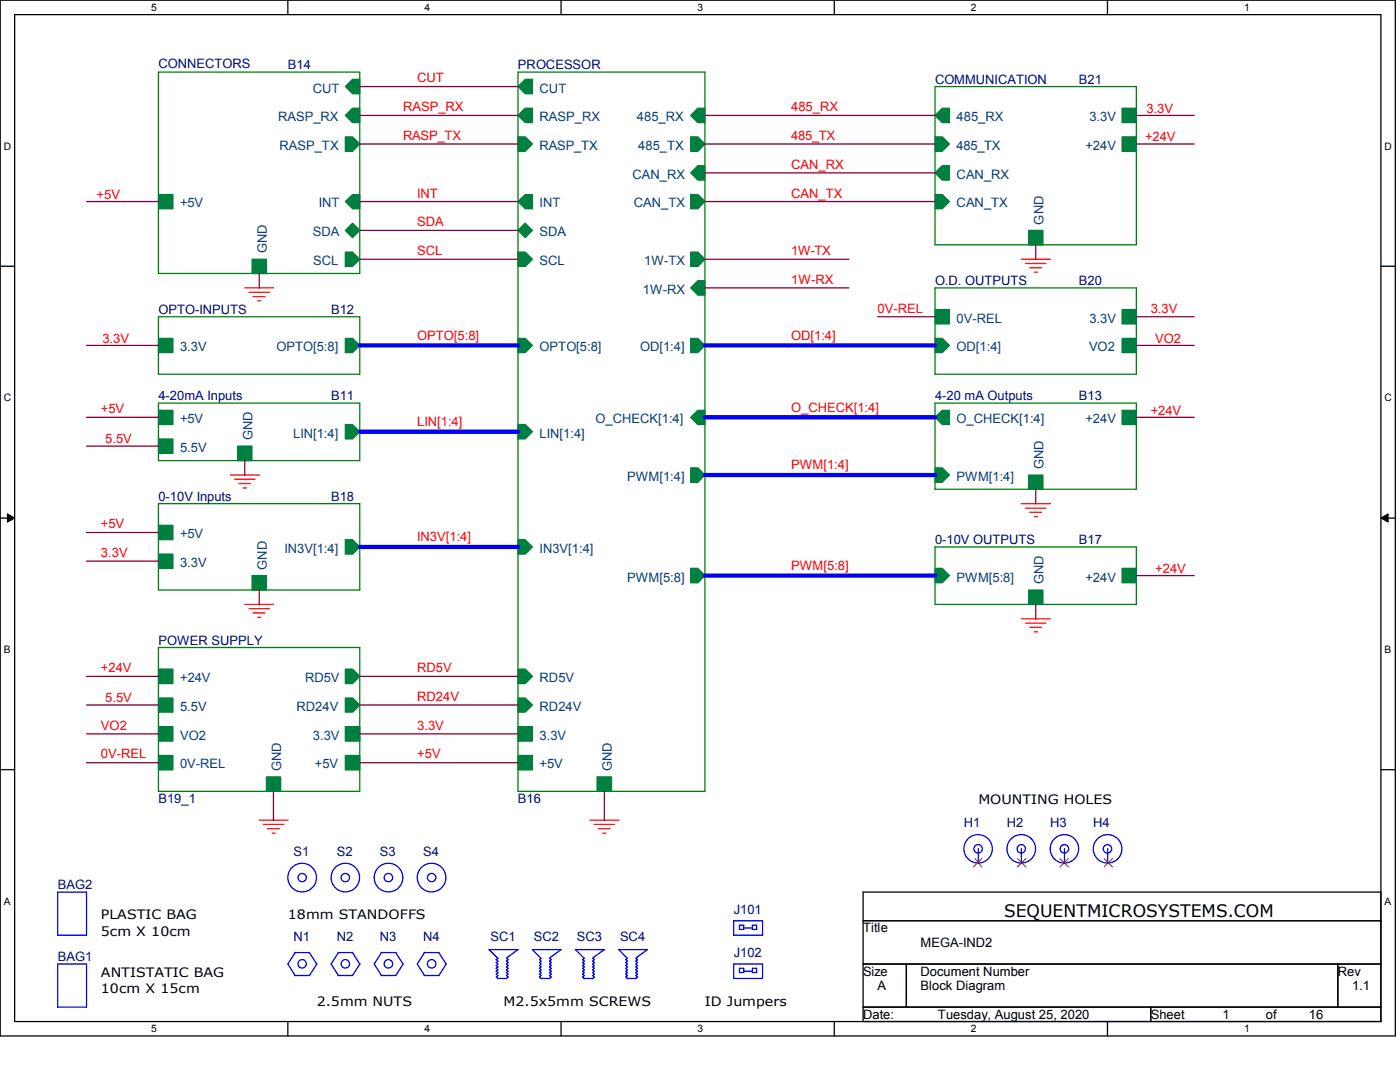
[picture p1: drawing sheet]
<svg xmlns="http://www.w3.org/2000/svg" width="279mm" height="216mm" viewBox="0 0 279 216" stroke-linecap="round" stroke-linejoin="round" font-family="sans-serif">
<path d="M0 0h278.5v206.7h-278.5zM2.9 2.9h272.7v200.9h-272.7z" fill="none" stroke="#000" stroke-width=".25"/>
<g fill="#fff">
<path d="M30.2 .3h1.1v2.3h-1.1z"/>
<path d="M30.2 204.1h1.1v2.3h-1.1z"/>
</g>
<path d="M57.4 0v2.9M57.4 203.8v2.9" fill="none" stroke="#000" stroke-width=".25"/>
<g fill="#fff">
<path d="M84.7 .3h1.1v2.3h-1.1z"/>
<path d="M84.7 204.1h1.1v2.3h-1.1z"/>
</g>
<path d="M112 0v2.9M112 203.8v2.9" fill="none" stroke="#000" stroke-width=".25"/>
<g fill="#fff">
<path d="M139.2 .3h1.1v2.3h-1.1z"/>
<path d="M139.2 204.1h1.1v2.3h-1.1z"/>
</g>
<path d="M166.5 0v2.9M166.5 203.8v2.9" fill="none" stroke="#000" stroke-width=".25"/>
<g fill="#fff">
<path d="M193.8 .3h1.1v2.3h-1.1z"/>
<path d="M193.8 204.1h1.1v2.3h-1.1z"/>
</g>
<path d="M221 0v2.9M221 203.8v2.9" fill="none" stroke="#000" stroke-width=".25"/>
<g fill="#fff">
<path d="M248.3 .3h1.1v2.3h-1.1z"/>
<path d="M248.3 204.1h1.1v2.3h-1.1z"/>
<path d="M.8 28h1.4v2.3h-1.4z"/>
<path d="M276.3 28h1.4v2.3h-1.4z"/>
<path d="M.8 78.2h1.4v2.3h-1.4z"/>
<path d="M276.3 78.2h1.4v2.3h-1.4z"/>
</g>
<path d="M0 53.1h2.9M275.6 53.1h2.9" fill="none" stroke="#000" stroke-width=".25"/>
<g fill="#fff">
<path d="M.8 128.5h1.3v2.2h-1.3z"/>
<path d="M276.3 128.5h1.3v2.2h-1.3z"/>
</g>
<path d="M0 103.4h2.9M275.6 103.4h2.9" fill="none" stroke="#000" stroke-width=".25"/>
<path d="M1.5 102.5l1.4 .9-1.4 .8zM275.6 103.4l1.4-.9v1.7z" fill="#000" stroke="#000" stroke-width=".2"/>
<g fill="#fff">
<path d="M.8 178.7h1.3v2.2h-1.3z"/>
<path d="M276.3 178.7h1.3v2.2h-1.3z"/>
</g>
<path d="M0 153.6h2.9M275.6 153.6h2.9M172.3 178h103.3v25.8h-103.3zM172.3 183.7h103.3M172.3 192.4h103.3M180.9 192.4v8.6M267 192.4v8.6M172.3 201h103.3M229.7 201v2.8" fill="none" stroke="#000" stroke-width=".25"/>
<path d="M31.6 14.4h40.2v40.2h-40.2zM103.4 14.4h37.3v143.5h-37.3zM186.6 17.3h40.2v31.6h-40.2zM186.6 57.4h40.2v17.3h-40.2zM31.6 63.2h40.2v11.5h-40.2zM31.6 80.4h40.2v11.5h-40.2zM186.6 80.4h40.2v17.2h-40.2zM31.6 100.5h40.2v17.2h-40.2zM186.6 109.1h40.2v11.5h-40.2zM31.6 129.2h40.2v28.7h-40.2z" fill="none" stroke="#008000" stroke-width=".25"/>
<g fill="#008040" stroke="#008040" stroke-width=".25">
<path d="M205.3 117.7h2.9v2.9h-2.9z" fill-rule="evenodd"/>
<path d="M223.9 113.4h2.9v2.9h-2.9z" fill-rule="evenodd"/>
<path d="M186.6 113.4h1.4l1.5 1.5-1.5 1.4h-1.4z" fill-rule="evenodd"/>
<path d="M68.9 150.7h2.9v2.9h-2.9z" fill-rule="evenodd"/>
<path d="M68.9 145h2.9v2.9h-2.9z" fill-rule="evenodd"/>
<path d="M53.2 155h2.8v2.9h-2.8z" fill-rule="evenodd"/>
<path d="M31.6 133.5h2.9v2.9h-2.9z" fill-rule="evenodd"/>
<path d="M31.6 150.7h2.9v2.9h-2.9z" fill-rule="evenodd"/>
<path d="M31.6 145h2.9v2.9h-2.9z" fill-rule="evenodd"/>
<path d="M68.9 133.5h1.5l1.4 1.5-1.4 1.4h-1.5z" fill-rule="evenodd"/>
<path d="M68.9 139.3h1.5l1.4 1.4-1.4 1.4h-1.5z" fill-rule="evenodd"/>
<path d="M31.6 139.3h2.9v2.8h-2.9z" fill-rule="evenodd"/>
<path d="M119.2 155h2.8v2.9h-2.8z" fill-rule="evenodd"/>
<path d="M103.4 145h2.9v2.9h-2.9z" fill-rule="evenodd"/>
<path d="M137.8 93.3h1.5l1.4 1.5-1.4 1.4h-1.5z" fill-rule="evenodd"/>
<path d="M103.4 67.5h1.4l1.5 1.4-1.5 1.5h-1.4z" fill-rule="evenodd"/>
<path d="M103.4 107.7h1.4l1.5 1.4-1.5 1.5h-1.4z" fill-rule="evenodd"/>
<path d="M137.8 67.5h1.5l1.4 1.4-1.4 1.5h-1.5z" fill-rule="evenodd"/>
<path d="M104.8 44.5l1.5 1.5-1.5 1.4-1.4-1.4z" fill-rule="evenodd"/>
<path d="M103.4 50.3h1.4l1.5 1.4-1.5 1.5h-1.4z" fill-rule="evenodd"/>
<path d="M137.8 27.3h1.5l1.4 1.4-1.4 1.5h-1.5z" fill-rule="evenodd"/>
<path d="M137.8 23l1.5-1.4h1.4v2.9h-1.4z" fill-rule="evenodd"/>
<path d="M103.4 40.2l1.4-1.4h1.5v2.9h-1.5z" fill-rule="evenodd"/>
<path d="M103.4 84.7h1.4l1.5 1.4-1.5 1.5h-1.4z" fill-rule="evenodd"/>
<path d="M137.8 34.5l1.5-1.4h1.4v2.8h-1.4z" fill-rule="evenodd"/>
<path d="M137.8 38.8h1.5l1.4 1.4-1.4 1.5h-1.5z" fill-rule="evenodd"/>
<path d="M104.8 21.6h1.5v2.9h-1.5l-1.4-1.5z" fill-rule="evenodd"/>
<path d="M103.4 27.3h1.4l1.5 1.4-1.5 1.5h-1.4z" fill-rule="evenodd"/>
<path d="M137.8 113.4h1.5l1.4 1.5-1.4 1.4h-1.5z" fill-rule="evenodd"/>
<path d="M137.8 50.3h1.5l1.4 1.4-1.4 1.5h-1.5z" fill-rule="evenodd"/>
<path d="M137.8 57.4l1.5-1.4h1.4v2.9h-1.4z" fill-rule="evenodd"/>
<path d="M103.4 139.3h1.4l1.5 1.4-1.5 1.4h-1.4z" fill-rule="evenodd"/>
<path d="M103.4 133.5h1.4l1.5 1.5-1.5 1.4h-1.4z" fill-rule="evenodd"/>
<path d="M104.8 15.8h1.5v2.9h-1.5l-1.4-1.4z" fill-rule="evenodd"/>
<path d="M137.8 83.3l1.5-1.4h1.4v2.8h-1.4z" fill-rule="evenodd"/>
<path d="M103.4 150.7h2.9v2.9h-2.9z" fill-rule="evenodd"/>
<path d="M31.6 81.9h2.9v2.8h-2.9z" fill-rule="evenodd"/>
<path d="M47.4 89h2.9v2.9h-2.9z" fill-rule="evenodd"/>
<path d="M68.9 84.7h1.5l1.4 1.4-1.4 1.5h-1.5z" fill-rule="evenodd"/>
<path d="M31.6 87.6h2.9v2.9h-2.9z" fill-rule="evenodd"/>
<path d="M188 21.6h1.5v2.9h-1.5l-1.4-1.5z" fill-rule="evenodd"/>
<path d="M186.6 27.3h1.4l1.5 1.4-1.5 1.5h-1.4z" fill-rule="evenodd"/>
<path d="M205.3 46h2.9v2.9h-2.9z" fill-rule="evenodd"/>
<path d="M223.9 21.6h2.9v2.9h-2.9z" fill-rule="evenodd"/>
<path d="M188 33.1h1.5v2.8h-1.5l-1.4-1.4z" fill-rule="evenodd"/>
<path d="M186.6 38.8h1.4l1.5 1.4-1.5 1.5h-1.4z" fill-rule="evenodd"/>
<path d="M223.9 27.3h2.9v2.9h-2.9z" fill-rule="evenodd"/>
<path d="M68.9 67.5h1.5l1.4 1.4-1.4 1.5h-1.5z" fill-rule="evenodd"/>
<path d="M31.6 67.5h2.9v2.9h-2.9z" fill-rule="evenodd"/>
<path d="M223.9 81.9h2.9v2.8h-2.9z" fill-rule="evenodd"/>
<path d="M205.3 94.8h2.9v2.8h-2.9z" fill-rule="evenodd"/>
<path d="M186.6 93.3h1.4l1.5 1.5-1.5 1.4h-1.4z" fill-rule="evenodd"/>
<path d="M186.6 83.3l1.4-1.4h1.5v2.8h-1.5z" fill-rule="evenodd"/>
<path d="M68.9 107.7h1.5l1.4 1.4-1.4 1.5h-1.5z" fill-rule="evenodd"/>
<path d="M50.3 114.9h2.9v2.8h-2.9z" fill-rule="evenodd"/>
<path d="M31.6 104.8h2.9v2.9h-2.9z" fill-rule="evenodd"/>
<path d="M31.6 110.6h2.9v2.8h-2.9z" fill-rule="evenodd"/>
<path d="M31.6 38.8h2.9v2.9h-2.9z" fill-rule="evenodd"/>
<path d="M68.9 50.3h1.5l1.4 1.4-1.4 1.5h-1.5z" fill-rule="evenodd"/>
<path d="M68.9 46l1.5-1.5 1.4 1.5-1.4 1.4z" fill-rule="evenodd"/>
<path d="M50.3 51.7h2.9v2.9h-2.9z" fill-rule="evenodd"/>
<path d="M68.9 40.2l1.5-1.4h1.4v2.9h-1.4z" fill-rule="evenodd"/>
<path d="M68.9 27.3h1.5l1.4 1.4-1.4 1.5h-1.5z" fill-rule="evenodd"/>
<path d="M68.9 23l1.5-1.4h1.4v2.9h-1.4z" fill-rule="evenodd"/>
<path d="M70.4 15.8h1.4v2.9h-1.4l-1.5-1.4z" fill-rule="evenodd"/>
<path d="M186.6 61.8h2.9v2.8h-2.9z" fill-rule="evenodd"/>
<path d="M186.6 67.5h1.4l1.5 1.4-1.5 1.5h-1.4z" fill-rule="evenodd"/>
<path d="M223.9 67.5h2.9v2.9h-2.9z" fill-rule="evenodd"/>
<path d="M223.9 61.8h2.9v2.8h-2.9z" fill-rule="evenodd"/>
</g>
<g fill="none" stroke="#f00" stroke-width=".25">
<path d="M48.9 57.4h5.7M49.7 58.3h4.1M50.5 59.2h2.4M203.8 51.7h5.8M204.7 52.6h4M205.5 53.4h2.4M206.4 54.3h.7M51.4 60h.6M46 94.8h5.8M46.8 95.6h4.1M47.7 96.5h2.3M48.6 97.4h.6"/>
<path d="M203.8 100.5h5.8M204.7 101.4h4M205.5 102.2h2.4M206.4 103.1h.7M48.9 120.6h5.7M49.7 121.5h4.1M50.5 122.3h2.4M51.4 123.2h.6M203.8 123.5h5.8M204.7 124.3h4M205.5 125.2h2.4M206.4 126.1h.7"/>
<path d="M51.7 163.7h5.8M52.6 164.5h4M53.4 165.4h2.4M54.3 166.2h.6M117.7 163.7h5.8M118.6 164.5h4M119.4 165.4h2.4M120.3 166.2h.6M195.2 172.3h.1M203.8 172.3h.1M212.4 172.3h.1M221.1 172.3h.1"/>
</g>
<g fill="none" stroke="#00f" stroke-width=".25">
<path d="M11.5 178h5.8v8.6h-5.8zM195.2 169.3v3M203.8 169.3v3M212.4 169.3v3M221.1 169.3v3M11.5 192.4h5.8v8.6h-5.8zM58.8 190.1h3M58.9 190l-1.5 2.4 1.5 2.3M61.7 190l1.5 2.4M63.2 192.3l-1.4 2.3h-3M67.5 190.1h2.9M67.6 190l-1.5 2.4 1.5 2.3"/>
<path d="M70.3 190l1.5 2.4M71.8 192.3l-1.4 2.3h-2.9M76.1 190.1h2.9M76.2 190l-1.5 2.4 1.5 2.3M79 190l1.4 2.4M80.5 192.3l-1.5 2.3h-2.9M84.7 190.1h2.9M84.8 190l-1.5 2.4 1.5 2.3M87.5 190l1.5 2.4M89.1 192.3l-1.5 2.3h-2.9M97.6 189.5h5.8l-2.1 1.5M97.6 189.5l1.8 1.8"/>
<path d="M99.1 191.5l.3 .3M99.1 192.7l.3 .3M99.1 193.2l.3 .3M99.1 193.8l.3 .3M99.1 194.4l.3 .3M99.1 194.9l.3 .4M99.3 195.2h1.8M99.4 193.5l-.4 .3M99.4 191.2l-.4 .3M99.4 191.8l-.4 .3 .4 .3M99.4 192.4l-.4 .3M99.4 192.9l-.4 .4"/>
<path d="M99.4 194.1l-.4 .3M99.4 194.6l-.4 .4M101.1 191.2l.3 .3M101.1 191.8l.3 .3M101.1 192.4l.3 .3M101.1 192.9l.3 .4M101.1 193.5l.3 .3M101.1 194.1l.3 .3M101.1 194.6l.3 .4M101.4 190.9l-.4 .4M101.4 191.5l-.4 .3M101.4 192.1l-.4 .3"/>
<path d="M101.4 192.7l-.4 .3M101.4 193.2l-.4 .3M101.4 193.8l-.4 .3M101.4 194.4l-.4 .3M101.4 194.9l-.4 .4M106.2 189.5h5.8l-2.1 1.5M106.3 189.5l1.7 1.8-.3 .2M107.7 191.5l.3 .3-.3 .3M107.7 192.1l.3 .3-.3 .3M107.7 192.7l.3 .3-.3 .3M107.7 193.2l.3 .3M107.7 193.8l.3 .3"/>
<path d="M107.7 194.4l.3 .3M107.7 194.9l.3 .4M107.9 195.2h1.8M107.9 193.5l-.2 .3M107.9 194.1l-.2 .3M107.9 194.6l-.2 .4M109.7 193.5l.3 .3M109.7 194.1l.3 .3M109.7 194.6l.3 .4M110 190.9l-.4 .4 .4 .2M110 191.5l-.4 .3 .4 .3M110 192.1l-.4 .3 .4 .3"/>
<path d="M110 192.7l-.4 .3 .4 .3M110 193.2l-.4 .3M110 193.8l-.4 .3M110 194.4l-.4 .3M110 194.9l-.4 .4M114.8 189.5h5.8l-2.1 1.5M114.9 189.5l1.7 1.8M116.3 191.5l.3 .3M116.3 192.1l.3 .3M116.3 192.7l.3 .3M116.3 193.2l.3 .3M116.3 193.8l.3 .3"/>
<path d="M116.3 194.4l.3 .3M116.3 194.9l.3 .4M116.5 195.2h1.8M116.6 194.6l-.4 .4M116.6 191.2l-.4 .3M116.6 191.8l-.4 .3M116.6 192.4l-.4 .3M116.6 192.9l-.4 .4M116.6 193.5l-.4 .3M116.6 194.1l-.4 .3M118.3 191.2l.3 .3M118.3 191.8l.3 .3-.3 .3"/>
<path d="M118.3 192.4l.3 .3M118.3 192.9l.3 .4M118.3 193.5l.3 .3M118.3 194.1l.3 .3M118.3 194.6l.3 .4M118.6 190.9l-.3 .4M118.6 191.5l-.3 .3M118.6 192.7l-.3 .3M118.6 193.2l-.3 .3M118.6 193.8l-.3 .3M118.6 194.4l-.3 .3M118.6 194.9l-.3 .4"/>
<path d="M123.4 189.5h5.8l-2 1.5M123.5 189.5l1.7 1.8M124.9 191.5l.3 .3M124.9 192.1l.3 .3M124.9 192.7l.3 .3M124.9 193.2l.3 .3M124.9 193.8l.3 .3M124.9 194.4l.3 .3M124.9 194.9l.3 .4M125.1 195.2h1.8M125.2 191.2l-.3 .3M125.2 191.8l-.3 .3"/>
<path d="M125.2 192.4l-.3 .3M125.2 192.9l-.3 .4M125.2 193.5l-.3 .3M125.2 194.1l-.3 .3M125.2 194.6l-.3 .4M126.9 191.2l.4 .3M126.9 191.8l.4 .3M126.9 192.4l.4 .3M126.9 192.9l.4 .4M126.9 193.5l.4 .3M126.9 194.1l.4 .3M126.9 194.6l.4 .4"/>
<path d="M127.2 190.9l-.3 .4M127.2 191.5l-.3 .3M127.2 192.1l-.3 .3M127.2 192.7l-.3 .3M127.2 193.2l-.3 .3M127.2 193.8l-.3 .3M127.2 194.4l-.3 .3M127.2 194.9l-.3 .4M146.4 192.4h5.8v2.8h-5.8zM146.4 183.7h5.8v2.9h-5.8zM147.6 193.2h.8v.9h-.8zM147.6 184.6h.8v.9h-.8z"/>
<path d="M148.4 193.8h1.8M148.4 185.2h1.8M150.2 193.2h.8v.9h-.8zM150.2 184.6h.8v.9h-.8z"/>
<circle cx="60.3" cy="175.1" r="2.86"/>
<circle cx="60.3" cy="175.1" r=".83"/>
<circle cx="68.9" cy="175.1" r="2.85"/>
<circle cx="68.9" cy="175.1" r=".84"/>
<circle cx="77.5" cy="175.1" r=".84"/>
<circle cx="77.5" cy="175.1" r="2.86"/>
<circle cx="86.1" cy="175.1" r="2.86"/>
<circle cx="86.2" cy="175.1" r=".84"/>
<circle cx="195.2" cy="169.4" r="2.84"/>
<circle cx="195.2" cy="169.4" r=".85"/>
<circle cx="203.8" cy="169.4" r=".83"/>
<circle cx="203.8" cy="169.4" r="2.85"/>
<circle cx="212.4" cy="169.4" r="2.84"/>
<circle cx="212.4" cy="169.4" r=".85"/>
<circle cx="221" cy="169.4" r=".85"/>
<circle cx="221.1" cy="169.4" r="2.85"/>
<circle cx="60.3" cy="192.3" r=".83"/>
<circle cx="68.9" cy="192.3" r=".85"/>
<circle cx="77.5" cy="192.3" r=".85"/>
<circle cx="86.1" cy="192.3" r=".85"/>
</g>
<path d="M194.6 171.3l1.4 1.7M196 171.3l-1.8 1.7M203 171.3l1.8 1.7M204.8 171.3l-1.8 1.7M211.5 171.3l1.8 1.7M213.3 171.3l-1.8 1.7M220.3 171.3l1.8 1.7M222.1 171.3l-1.8 1.7" fill="none" stroke="#804000" stroke-width=".2"/>
<path d="M71.8 68.9h31.6M140.7 68.9h45.9M71.8 86.1h31.6M140.7 94.8h45.9M140.7 83.3h45.9M71.8 109.1h31.6M140.7 114.9h45.9" fill="none" stroke="#00f" stroke-width=".85"/>
<g fill="none" stroke="#800040" stroke-width=".25">
<path d="M71.8 17.3h31.6M71.8 23h31.6M71.8 28.7h31.6M140.7 23h45.9M140.7 28.7h45.9M140.7 34.5h45.9M226.8 23h11.5M226.8 28.7h11.5M17.3 40.2h14.4M51.7 54.6v2.9M71.8 40.2h31.6M71.8 51.7h31.6"/>
<path d="M71.8 46h31.6M140.7 40.2h45.9M140.7 51.7h28.7M140.7 57.4h28.7M206.7 48.9v2.9M17.3 68.9h14.4M175.1 63.2h11.5M226.8 63.2h11.5M226.8 68.9h11.5M17.3 83.3h14.4M17.3 89h14.4M48.9 91.9v2.9"/>
<path d="M206.7 97.6v2.9M226.8 83.3h11.5M17.3 112h14.4M17.3 106.3h14.4M51.7 117.7v2.9M226.8 114.9h11.5M17.3 135h14.4M71.8 135h31.6M206.7 120.6v2.9M17.3 152.2h14.4M17.3 146.4h14.4M17.3 140.7h14.4"/>
<path d="M54.6 157.9v5.8M71.8 152.2h31.6M71.8 146.4h31.6M71.8 140.7h31.6M120.6 157.9v5.8"/>
</g>
<text font-size="3.4" x="200.4" y="182.9">SEQUENTMICROSYSTEMS.COM</text>
<g font-size="2.6" fill="#000080">
<text x="31.6" y="13.6">CONNECTORS</text>
<text x="57.4" y="13.8">B14</text>
<text x="103.4" y="13.8">PROCESSOR</text>
<text x="186.6" y="16.7">COMMUNICATION</text>
<text x="215.3" y="16.7">B21</text>
<text x="186.6" y="56.9">O.D. OUTPUTS</text>
<text x="215.3" y="56.9">B20</text>
<text x="31.6" y="62.7">OPTO-INPUTS</text>
<text x="66.1" y="62.7">B12</text>
<text x="31.6" y="79.9">4-20mA Inputs</text>
<text x="66.1" y="79.9">B11</text>
<text x="186.6" y="79.9">4-20 mA Outputs</text>
<text x="215.3" y="79.9">B13</text>
<text x="31.6" y="99.9">0-10V Inputs</text>
<text x="66.1" y="99.9">B18</text>
<text x="186.6" y="108.6">0-10V OUTPUTS</text>
<text x="215.3" y="108.6">B17</text>
<text x="31.6" y="128.7">POWER SUPPLY</text>
<text x="31.6" y="160.2">B19_1</text>
<text x="103.4" y="160.2">B16</text>
<text x="192.4" y="165.1">H1</text>
<text x="201" y="165.1">H2</text>
<text x="209.6" y="165.1">H3</text>
<text x="218.2" y="165.1">H4</text>
<text x="58.6" y="170.9">S1</text>
<text x="67.2" y="170.9">S2</text>
<text x="75.8" y="170.9">S3</text>
<text x="84.5" y="170.9">S4</text>
<text x="11.5" y="177.5">BAG2</text>
<text x="146.4" y="182.3">J101</text>
<text x="11.5" y="191.8">BAG1</text>
<text x="58.6" y="187.8">N1</text>
<text x="67.2" y="187.8">N2</text>
<text x="75.8" y="187.8">N3</text>
<text x="84.5" y="187.8">N4</text>
<text x="97.9" y="187.8">SC1</text>
<text x="106.6" y="187.8">SC2</text>
<text x="115.1" y="187.8">SC3</text>
<text x="123.7" y="187.8">SC4</text>
<text x="146.4" y="191">J102</text>
</g>
<g font-size="2.6" fill="#f00">
<text x="83.3" y="16.4">CUT</text>
<text x="80.4" y="22.2">RASP_RX</text>
<text x="157.9" y="22.2">485_RX</text>
<text x="228.8" y="22.5">3.3V</text>
<text x="80.4" y="27.9">RASP_TX</text>
<text x="157.9" y="27.9">485_TX</text>
<text x="228.5" y="28.2">+24V</text>
<text x="157.9" y="33.7">CAN_RX</text>
<text x="19.3" y="39.7">+5V</text>
<text x="83.3" y="39.4">INT</text>
<text x="157.9" y="39.4">CAN_TX</text>
<text x="83.3" y="45.1">SDA</text>
<text x="83.3" y="50.9">SCL</text>
<text x="157.9" y="50.9">1W-TX</text>
<text x="157.9" y="56.6">1W-RX</text>
<text x="175.1" y="62.4">0V-REL</text>
<text x="229.7" y="62.4">3.3V</text>
<text x="20.4" y="68.4">3.3V</text>
<text x="83.3" y="67.8">OPTO[5:8]</text>
<text x="157.9" y="67.8">OD[1:4]</text>
<text x="230.5" y="68.4">VO2</text>
<text x="20.2" y="82.5">+5V</text>
<text x="157.9" y="82.2">O_CHECK[1:4]</text>
<text x="229.7" y="82.8">+24V</text>
<text x="21" y="88.5">5.5V</text>
<text x="83.3" y="85">LIN[1:4]</text>
<text x="157.9" y="93.6">PWM[1:4]</text>
<text x="20.2" y="105.4">+5V</text>
<text x="83.3" y="108">IN3V[1:4]</text>
<text x="20.2" y="111.2">3.3V</text>
<text x="157.9" y="113.8">PWM[5:8]</text>
<text x="230.5" y="114.3">+24V</text>
<text x="20.2" y="134.1">+24V</text>
<text x="83.3" y="134.1">RD5V</text>
<text x="21" y="140.2">5.5V</text>
<text x="83.3" y="139.9">RD24V</text>
<text x="20.2" y="145.6">VO2</text>
<text x="83.3" y="145.6">3.3V</text>
<text x="20.2" y="151.3">0V-REL</text>
<text x="83.3" y="151.3">+5V</text>
</g>
<g font-size="2.6" fill="#004080">
<text x="62.4" y="18.5">CUT</text>
<text x="107.7" y="18.5">CUT</text>
<text x="55.5" y="24.2">RASP_RX</text>
<text x="55.8" y="29.9">RASP_TX</text>
<text x="107.7" y="24.2">RASP_RX</text>
<text x="107.7" y="29.9">RASP_TX</text>
<text x="127.1" y="24.2">485_RX</text>
<text x="127.4" y="29.9">485_TX</text>
<text x="190.9" y="24.2">485_RX</text>
<text x="190.9" y="29.9">485_TX</text>
<text x="216.6" y="29.9">+24V</text>
<text x="217.4" y="24.2">3.3V</text>
<text x="126.2" y="35.7">CAN_RX</text>
<text x="190.9" y="35.7">CAN_RX</text>
<text x="35.9" y="41.4">+5V</text>
<text x="63.6" y="41.4">INT</text>
<text x="107.7" y="41.4">INT</text>
<text x="126.5" y="41.4">CAN_TX</text>
<text x="190.9" y="41.4">CAN_TX</text>
<text x="62.4" y="47.2">SDA</text>
<text x="107.7" y="47.2">SDA</text>
<text x="208.2" y="44.8" transform="rotate(-90 208.2 44.8)">GND</text>
<text x="53.3" y="50.5" transform="rotate(-90 53.3 50.5)">GND</text>
<text x="62.5" y="52.9">SCL</text>
<text x="107.7" y="52.9">SCL</text>
<text x="128.6" y="52.9">1W-TX</text>
<text x="128.3" y="58.6">1W-RX</text>
<text x="190.9" y="64.4">0V-REL</text>
<text x="217.4" y="64.4">3.3V</text>
<text x="35.9" y="70.1">3.3V</text>
<text x="55.2" y="70.1">OPTO[5:8]</text>
<text x="107.7" y="70.1">OPTO[5:8]</text>
<text x="127.8" y="70.1">OD[1:4]</text>
<text x="190.9" y="70.1">OD[1:4]</text>
<text x="217.3" y="70.1">VO2</text>
<text x="35.9" y="84.5">+5V</text>
<text x="50.4" y="87.9" transform="rotate(-90 50.4 87.9)">GND</text>
<text x="58.5" y="87.3">LIN[1:4]</text>
<text x="107.7" y="87.3">LIN[1:4]</text>
<text x="118.9" y="84.5">O_CHECK[1:4]</text>
<text x="190.9" y="84.5">O_CHECK[1:4]</text>
<text x="216.6" y="84.5">+24V</text>
<text x="35.9" y="90.2">5.5V</text>
<text x="125.2" y="95.9">PWM[1:4]</text>
<text x="190.9" y="95.9">PWM[1:4]</text>
<text x="208.2" y="93.6" transform="rotate(-90 208.2 93.6)">GND</text>
<text x="35.9" y="107.4">+5V</text>
<text x="35.9" y="113.2">3.3V</text>
<text x="53.3" y="113.7" transform="rotate(-90 53.3 113.7)">GND</text>
<text x="56.8" y="110.3">IN3V[1:4]</text>
<text x="107.7" y="110.3">IN3V[1:4]</text>
<text x="125.2" y="116">PWM[5:8]</text>
<text x="190.9" y="116">PWM[5:8]</text>
<text x="208.2" y="116.6" transform="rotate(-90 208.2 116.6)">GND</text>
<text x="216.6" y="116">+24V</text>
<text x="35.9" y="136.1">+24V</text>
<text x="60.9" y="136.1">RD5V</text>
<text x="107.7" y="136.1">RD5V</text>
<text x="35.9" y="141.9">5.5V</text>
<text x="59.2" y="141.9">RD24V</text>
<text x="107.7" y="141.9">RD24V</text>
<text x="35.9" y="147.6">VO2</text>
<text x="62.4" y="147.6">3.3V</text>
<text x="107.7" y="147.6">3.3V</text>
<text x="35.9" y="153.3">0V-REL</text>
<text x="56.1" y="153.9" transform="rotate(-90 56.1 153.9)">GND</text>
<text x="62.8" y="153.3">+5V</text>
<text x="107.7" y="153.3">+5V</text>
<text x="122.1" y="153.9" transform="rotate(-90 122.1 153.9)">GND</text>
</g>
<g font-size="2.6">
<text x="195.2" y="160.5">MOUNTING HOLES</text>
<text x="20.2" y="183.5">PLASTIC BAG</text>
<text x="57.4" y="183.5">18mm STANDOFFS</text>
<text x="20.2" y="186.7">5cm X 10cm</text>
<text x="172.3" y="186.1">Title</text>
<text x="183.7" y="188.9">MEGA-IND2</text>
<text x="20.2" y="194.9">ANTISTATIC BAG</text>
<text x="172.3" y="194.7">Size</text>
<text x="175.1" y="197.6">A</text>
<text x="183.7" y="197.6">Block Diagram</text>
<text x="183.7" y="194.7">Document Number</text>
<text x="267" y="194.7">Rev</text>
<text x="269.8" y="197.6">1.1</text>
<text x="20.2" y="198.2">10cm X 15cm</text>
<text x="63.2" y="200.7">2.5mm NUTS</text>
<text x="100.5" y="200.7">M2.5x5mm SCREWS</text>
<text x="140.7" y="200.7">ID Jumpers</text>
<text x="172.3" y="203.3">Date:</text>
<text x="187.2" y="203.3">Tuesday, August 25, 2020</text>
<text x="229.7" y="203.3">Sheet</text>
<text x="244" y="203.3">1</text>
<text x="252.6" y="203.3">of</text>
<text x="261.2" y="203.3">16</text>
</g>
<g font-size="2">
<text x="30.2" y="2.2">5</text>
<text x="84.7" y="2.2">4</text>
<text x="139.2" y="2.2">3</text>
<text x="193.7" y="2.2">2</text>
<text x="248.3" y="2.2">1</text>
<text x=".8" y="29.9">D</text>
<text x="276.3" y="29.9">D</text>
<text x=".8" y="80.1">C</text>
<text x="276.3" y="80.1">C</text>
<text x=".8" y="130.3">B</text>
<text x="276.3" y="130.3">B</text>
<text x=".8" y="180.5">A</text>
<text x="276.3" y="180.5">A</text>
<text x="30.2" y="206">5</text>
<text x="84.7" y="206">4</text>
<text x="139.2" y="206">3</text>
<text x="193.7" y="206">2</text>
<text x="248.3" y="206">1</text>
</g>
</svg>
